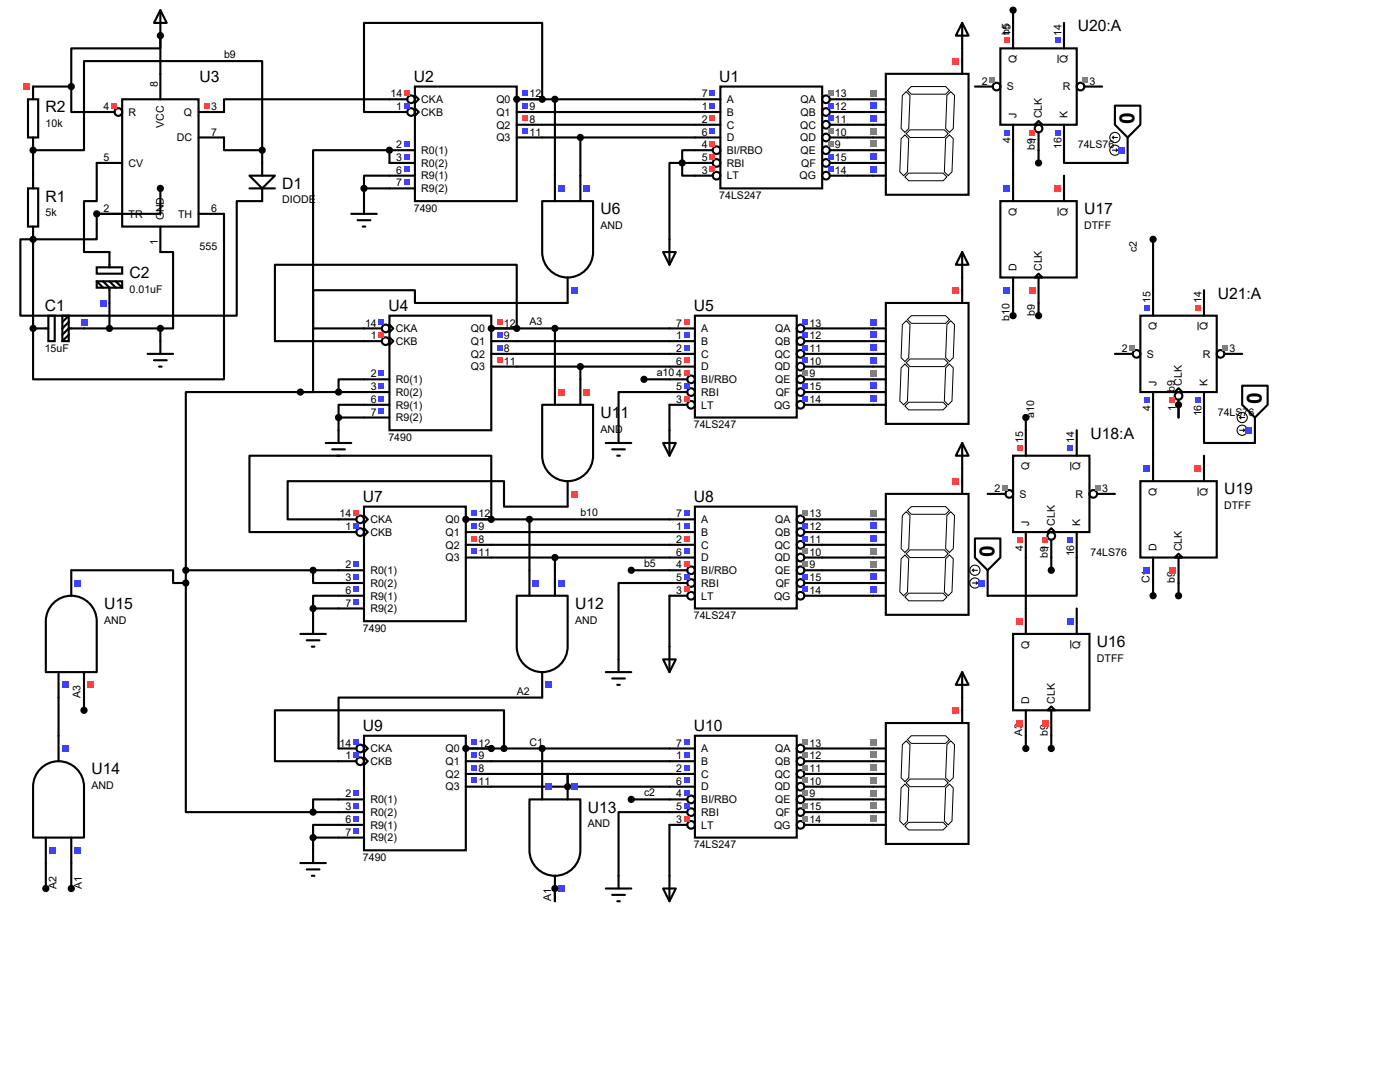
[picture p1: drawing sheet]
<svg xmlns="http://www.w3.org/2000/svg" width="279mm" height="216mm" viewBox="0 0 279 216" stroke-linecap="round" stroke-linejoin="round" font-family="sans-serif">
<g fill="none" stroke="#000" stroke-width=".42">
<path d="M6.6 17.3h7.6M14.2 17.3v5.1h5.1M32 14.7v-7.6v2.6h-17.8v7.6M77.7 19.8h-33v2.6M103.1 19.8h35.6M108.2 19.8v-15.2h-35.6v17.8h5.1M110.7 19.8v15.3M169.2 19.8h7.6M176.8 14.7h16.5v24.2h-16.5zM192 9.7v5M202.2 2v2.6M19.3 32.5v7.6h-2.5v10.2h5"/>
<path d="M32 37.6v5.1h-12.7v5.1h-12.7M44.7 27.4v2.6h7.6M52.3 30v-17.8h-35.5v17.8h-10.2v5.1M52.3 30v2.5M72.6 37.6v2.5M72.6 37.6h5.1M77.7 35.1h-5.1v2.5M77.7 32.5v-2.5h-15.2v48.2h-2.6M108.2 22.4h30.5M108.2 24.9h30.5M108.2 27.4h30.5M115.8 27.4v7.7"/>
<path d="M136.1 32.5v2.6h2.6M136.1 32.5h-2.5v15.3M136.1 32.5h2.6M138.7 30h-2.6v2.5M169.2 22.4h7.6M169.2 24.9h7.6M169.2 27.4h7.6M169.2 30h7.6M169.2 32.5h7.6M169.2 35.1h7.6M202.2 30v5.1M207.3 30v2.5"/>
<path d="M212.3 30v2.5h12.7M32 50.3h2.5v15.2h-2.5M44.7 42.7v33h-38.1v-27.9M52.3 40.1h-5.1v22.9h-43.1v-15.2h2.5M192 55.4v2.5M230.1 47.8v10.1M16.8 65.5h15.2M21.8 60.5v5M32 65.5v2.6M59.9 78.2h-22.8v35.6M59.9 78.2h12.7M72.6 75.7h-5v2.5"/>
<path d="M98 65.5h35.6M103.1 65.5v-12.7h-48.2v15.3h17.7M103.1 68.1h30.5M103.1 70.6h30.5M103.1 73.2h30.5M110.7 65.5v10.2M113.3 60.5h-30.5v-2.6h-20.3v7.6h10.1M115.8 73.2v2.5M128.5 75.7h5.1M133.6 78.2h-10.2v7.7M164.1 65.5h10.1M164.1 68.1h10.1"/>
<path d="M164.1 70.6h10.1M164.1 73.2h10.1M164.1 75.7h10.1M164.1 78.2h10.1M202.2 60.5v2.5M207.3 60.5v2.5M67.6 83.3v2.6M67.6 83.3h5M72.6 80.8h-5v2.5M133.6 80.8v5.1M164.1 80.8h10.1M192 93.5v2.5"/>
<path d="M204.7 83.3v2.6M230.1 83.3v7.6M235.2 80.8v2.5M240.3 83.3v5.1h10.1M14.2 113.8h20.3v2.5h2.6M37.1 116.3v45.8h25.4M37.1 113.8h30.5M37.1 113.8v2.5M62.5 113.8v2.5h5.1M67.6 118.9h-5.1v2.5M93 103.6h40.6M98 103.6v-12.7h-48.2v15.3h17.8"/>
<path d="M98 106.2h35.6M98 108.7h35.6M98 111.3h35.6M105.7 103.6v10.2M110.7 111.3v2.5M113.3 101.1h-12.7v-5.1h-43.2v7.6h10.2M126 113.8h7.6M133.6 116.3h-10.2v15.3M133.6 118.9v10.1M164.1 103.6h10.1M164.1 113.8h10.1M164.1 106.2h10.1"/>
<path d="M164.1 108.7h10.1M164.1 111.3h10.1M164.1 116.3h10.1M164.1 118.9h10.1M204.7 111.3v10.1M209.8 111.3v2.5M214.9 111.3v7.6h-17.8M230.1 116.3v2.6M235.2 116.3v2.6M11.7 139.2v7.6M16.8 139.2v2.5M62.5 121.4v2.6"/>
<path d="M62.5 121.4h5.1M108.2 139.2h-40.6v10.2M192 139.2v2.5M67.6 159.5h-5.1v2.6M93 149.4h40.6M98 151.9h35.6M98 154.4h35.6M98 157h35.6M100.6 149.4v-7.7h-45.7v10.2h12.7M108.2 149.4v5M113.3 154.4v2.6M126 159.5h7.6"/>
<path d="M164.1 149.4h10.1M164.1 151.9h10.1M164.1 154.4h10.1M164.1 157h10.1M164.1 159.5h10.1M204.7 146.8v2.6M209.8 146.8v2.6M9.1 172.2v5.1M14.2 172.2v5.1M62.5 162.1h5.1M62.5 167.1v2.6M62.5 167.1h5.1"/>
<path d="M67.6 164.6h-5.1v2.5M110.7 177.3v2.5M133.6 162.1h-10.2v12.7M133.6 164.6v10.2M164.1 162.1h10.1M164.1 164.6h10.1"/>
</g>
<g fill="#000">
<circle cx="32" cy="7.1" r=".21"/>
<circle cx="108.2" cy="19.8" r=".21"/>
<circle cx="6.6" cy="30" r=".21"/>
<circle cx="77.7" cy="30" r=".21"/>
<circle cx="6.6" cy="47.8" r=".21"/>
<circle cx="19.3" cy="42.7" r=".21"/>
<circle cx="6.6" cy="65.5" r=".21"/>
<circle cx="103.1" cy="65.5" r=".21"/>
<circle cx="98" cy="103.6" r=".21"/>
<circle cx="98" cy="149.4" r=".21"/>
</g>
<path d="M180.1 19l.7-.7 .8 .7-.2 6.7-.8 .7-.8-.7zM181.9 17.3h6.8l.8 .7-.8 .8h-6.8l-.8-.8zM189 19l.7-.7 .8 .7-.3 6.7-.7 .7-.8-.7zM180.6 35.3l.8-.8h6.8l.8 .8-.8 .8h-6.8zM180.6 26.9l.8 .8-.3 6.6-.8 .8-.7-.8 .2-6.6zM180.8 26.7l.8-.8h6.9l.7 .8-.7 .7h-6.9zM189.5 26.9l.7 .8-.2 6.6-.8 .8-.7-.8 .2-6.6z" fill="none" stroke="#000" stroke-width=".2"/>
<path d="M173.6 17.9h1.3v1.3h-1.3z" fill="#808080"/>
<g fill="#4040ff">
<path d="M173.6 20.4h1.3v1.4h-1.3z"/>
<path d="M173.6 23h1.3v1.3h-1.3z"/>
</g>
<g fill="#808080">
<path d="M173.6 25.5h1.3v1.3h-1.3z"/>
<path d="M173.6 28.1h1.3v1.3h-1.3z"/>
</g>
<g fill="#4040ff">
<path d="M173.6 30.6h1.3v1.3h-1.3z"/>
<path d="M173.6 33.1h1.3v1.4h-1.3z"/>
</g>
<path d="M190.1 11.6h1.3v1.3h-1.3z" fill="#ff4040"/>
<g fill="none" stroke="#000" stroke-width=".42">
<path d="M77.7 19.8h3.6M82.8 17.3h20.3v22.8h-20.3zM82.8 19l.8 .8-.8 .8zM103.1 19.8h5.1M77.7 22.4h3.6M77.7 30h5.1M77.7 32.5h5.1M77.7 35.1h5.1M77.7 37.6h5.1M82.8 21.6l.8 .8-.8 .7zM103.1 22.4h5.1M103.1 24.9h5.1"/>
<path d="M103.1 27.4h5.1"/>
<circle cx="82" cy="19.8" r=".76"/>
<circle cx="82" cy="22.4" r=".76"/>
</g>
<path d="M80.6 18h1.1v1.1h-1.1z" fill="#ff4040"/>
<g fill="#4040ff">
<path d="M104.3 18h1v1.1h-1z"/>
<path d="M80.6 20.6h1.1v1h-1.1z"/>
<path d="M104.3 20.6h1v1h-1z"/>
</g>
<path d="M104.3 23.1h1v1.1h-1z" fill="#ff4040"/>
<g fill="#4040ff">
<path d="M104.3 25.7h1v1h-1z"/>
<path d="M80.6 28.2h1.1v1.1h-1.1z"/>
<path d="M80.6 30.7h1.1v1.1h-1.1z"/>
<path d="M80.6 33.3h1.1v1h-1.1z"/>
<path d="M80.6 35.8h1.1v1.1h-1.1z"/>
</g>
<g fill="none" stroke="#000" stroke-width=".42">
<path d="M24.4 19.8h15.2v25.4h-15.2zM32 14.7v5.1M192 4.6l1.3 2.5h-2.5zM192 4.6v5.1M19.3 22.4h3.6M19.3 32.5h5.1M39.6 22.4h5.1M39.6 27.4h5.1M19.3 42.7h5.1M32 45.2v5.1M39.6 42.7h5.1M70.1 42.7h5.1"/>
<path d="M71.4 43.9h2.5M72.4 45.2h.5M72.6 40.1v2.6"/>
<circle cx="23.6" cy="22.4" r=".76"/>
</g>
<g fill="#ff4040">
<path d="M22.2 20.6h1.1v1h-1.1z"/>
<path d="M40.8 20.6h1v1h-1z"/>
</g>
<path d="M5.6 19.8h2v7.6h-2zM6.6 17.3v2.5M5.6 37.6h2v7.6h-2zM6.6 27.4v2.6M6.6 35.1v2.5M6.6 45.2v2.6M29.5 70.6h5M30.7 71.9h2.6M31.7 73.2h.6M32 68.1v2.5" fill="none" stroke="#000" stroke-width=".42"/>
<path d="M4.7 16.6h1.3v1.3h-1.3z" fill="#ff4040"/>
<g fill="#000" stroke="#000" stroke-width=".42">
<circle cx="103.1" cy="19.8" r=".51"/>
<circle cx="108.2" cy="19.8" r=".51"/>
<circle cx="32" cy="65.5" r=".51"/>
</g>
<g fill="none" stroke="#000" stroke-width=".42">
<path d="M32 2l1.3 2.6h-2.6zM32 2v5.1M138.7 19.8h5.1M143.8 17.3h20.3v20.3h-20.3zM165.6 19.8h3.6M138.7 22.4h5.1M138.7 24.9h5.1M138.7 27.4h5.1M138.7 30h3.5M138.7 32.5h3.5M138.7 35.1h3.5M165.6 22.4h3.6"/>
<path d="M165.6 24.9h3.6M165.6 27.4h3.6M165.6 30h3.6M165.6 32.5h3.6M165.6 35.1h3.6"/>
<circle cx="164.8" cy="19.8" r=".76"/>
<circle cx="143" cy="30" r=".76"/>
<circle cx="143" cy="35.1" r=".76"/>
<circle cx="143" cy="32.5" r=".76"/>
<circle cx="164.8" cy="30" r=".76"/>
<circle cx="164.8" cy="35.1" r=".76"/>
<circle cx="164.8" cy="22.4" r=".76"/>
<circle cx="164.8" cy="27.4" r=".76"/>
<circle cx="164.8" cy="24.9" r=".76"/>
<circle cx="164.8" cy="32.5" r=".76"/>
</g>
<path d="M141.6 18h1.1v1.1h-1.1z" fill="#4040ff"/>
<path d="M165.2 18h1.1v1.1h-1.1z" fill="#808080"/>
<g fill="#4040ff">
<path d="M141.6 20.6h1.1v1h-1.1z"/>
<path d="M165.2 20.6h1.1v1h-1.1z"/>
</g>
<path d="M141.6 23.1h1.1v1.1h-1.1z" fill="#ff4040"/>
<g fill="#4040ff">
<path d="M165.2 23.1h1.1v1.1h-1.1z"/>
<path d="M141.6 25.7h1.1v1h-1.1z"/>
</g>
<path d="M165.2 25.7h1.1v1h-1.1z" fill="#808080"/>
<path d="M141.6 28.2h1.1v1.1h-1.1z" fill="#ff4040"/>
<path d="M165.2 28.2h1.1v1.1h-1.1z" fill="#808080"/>
<path d="M141.6 30.7h1.1v1.1h-1.1z" fill="#ff4040"/>
<path d="M165.2 30.7h1.1v1.1h-1.1z" fill="#4040ff"/>
<path d="M141.6 33.3h1.1v1h-1.1z" fill="#ff4040"/>
<path d="M165.2 33.3h1.1v1h-1.1z" fill="#4040ff"/>
<path d="M6.6 65.5h3.1M9.7 63h1.2v5.1h-1.2zM12.4 63h1.3v5.1h-1.3zM13.7 63l-1.3 1.3M13.7 64.3l-1.3 1.2M13.7 66.8l-1.3 1.3M16.8 65.5h-3.1l-1.3 1.3" fill="none" stroke="#000" stroke-width=".42"/>
<path d="M16.1 63.6h1.3v1.3h-1.3z" fill="#4040ff"/>
<g fill="#000" stroke="#000" stroke-width=".42">
<circle cx="14.2" cy="17.3" r=".51"/>
<circle cx="32" cy="7.1" r=".51"/>
<circle cx="6.6" cy="30" r=".51"/>
<circle cx="32" cy="37.6" r=".51"/>
<circle cx="52.3" cy="30" r=".51"/>
<circle cx="6.6" cy="47.8" r=".51"/>
<circle cx="19.3" cy="42.7" r=".51"/>
<circle cx="6.6" cy="65.5" r=".51"/>
</g>
<path d="M49.8 35.1h5.1l-2.6 2.5zM49.8 37.6h5.1M52.3 32.5v2.6M52.3 37.6v2.5M19.3 53.3h5.1v1.3h-5.1zM19.3 56.1h5.1v1.3h-5.1zM19.3 56.1l1.3 1.3M20.6 56.1l1.2 1.3v3.1M21.8 50.3v3M21.8 56.1l1.3 1.3M23.1 56.1l1.3 1.3" fill="none" stroke="#000" stroke-width=".42"/>
<path d="M19.9 59.8h1.4v1.3h-1.4z" fill="#4040ff"/>
<circle cx="21.8" cy="65.5" r=".51" fill="#000" stroke="#000" stroke-width=".42"/>
<path d="M192 57.9v2.6M174.2 65.5h2.6M174.2 68.1h2.6M174.2 70.6h2.6M174.2 73.2h2.6M174.2 75.7h2.6M174.2 78.2h2.6M176.8 60.5h16.5v24.1h-16.5zM174.2 80.8h2.6" fill="none" stroke="#000" stroke-width=".42"/>
<path d="M180.1 64.8l.7-.8 .8 .8-.2 6.6-.8 .7-.8-.7zM180.6 72.6l.8 .8-.3 6.6-.8 .8-.7-.8 .2-6.6zM180.8 72.4l.8-.8h6.9l.7 .8-.7 .8h-6.9zM181.1 63.8l.8-.8h6.8l.8 .8-.8 .7h-6.8zM189 64.8l.7-.8 .8 .8-.3 6.6-.7 .7-.8-.7zM189.5 72.6l.7 .8-.2 6.6-.8 .8-.7-.8 .2-6.6zM180.6 81l.8-.7h6.8l.8 .7-.8 .8h-6.8z" fill="none" stroke="#000" stroke-width=".2"/>
<g fill="#4040ff">
<path d="M173.6 63.6h1.3v1.3h-1.3z"/>
<path d="M173.6 66.2h1.3v1.3h-1.3z"/>
<path d="M173.6 68.7h1.3v1.3h-1.3z"/>
<path d="M173.6 71.2h1.3v1.4h-1.3z"/>
</g>
<path d="M173.6 73.8h1.3v1.3h-1.3z" fill="#808080"/>
<g fill="#4040ff">
<path d="M173.6 76.3h1.3v1.3h-1.3z"/>
<path d="M173.6 78.9h1.3v1.3h-1.3z"/>
</g>
<path d="M190.1 57.3h1.3v1.3h-1.3z" fill="#ff4040"/>
<g fill="none" stroke="#000" stroke-width=".42">
<path d="M72.6 65.5h3.6M72.6 68.1h3.6M72.6 75.7h5.1M72.6 78.2h5.1M77.7 63h20.3v22.9h-20.3zM77.7 64.8l.8 .7-.8 .8zM77.7 67.3l.8 .8-.8 .7zM98 65.5h5.1M98 68.1h5.1M98 70.6h5.1M98 73.2h5.1M72.6 80.8h5.1"/>
<path d="M72.6 83.3h5.1"/>
<circle cx="77" cy="65.5" r=".76"/>
<circle cx="77" cy="68.1" r=".76"/>
</g>
<path d="M75.6 63.8h1v1h-1z" fill="#4040ff"/>
<g fill="#ff4040">
<path d="M99.2 63.8h1v1h-1z"/>
<path d="M75.6 66.3h1v1.1h-1z"/>
</g>
<g fill="#4040ff">
<path d="M99.2 66.3h1v1.1h-1z"/>
<path d="M99.2 68.8h1v1.1h-1z"/>
</g>
<path d="M99.2 71.4h1v1h-1z" fill="#ff4040"/>
<g fill="#4040ff">
<path d="M75.6 73.9h1v1.1h-1z"/>
<path d="M75.6 76.5h1v1h-1z"/>
<path d="M75.6 79h1v1.1h-1z"/>
<path d="M75.6 81.5h1v1.1h-1z"/>
</g>
<g fill="none" stroke="#000" stroke-width=".42">
<path d="M192 50.3l1.3 2.5h-2.5zM192 50.3v5.1M133.6 65.5h5.1M133.6 68.1h5.1M133.6 70.6h5.1M133.6 73.2h5.1M133.6 75.7h3.6M133.6 78.2h3.6M138.7 63h20.3v20.3h-20.3zM160.5 65.5h3.6M160.5 68.1h3.6M160.5 70.6h3.6"/>
<path d="M160.5 73.2h3.6M160.5 75.7h3.6M160.5 78.2h3.6M65 88.4h5.1M66.3 89.7h2.5M67.3 90.9h.5M67.6 85.9v2.5M133.6 80.8h3.6M160.5 80.8h3.6"/>
<circle cx="137.9" cy="75.7" r=".76"/>
<circle cx="137.9" cy="78.2" r=".76"/>
<circle cx="159.8" cy="65.5" r=".76"/>
<circle cx="159.8" cy="68.1" r=".76"/>
<circle cx="159.8" cy="75.7" r=".76"/>
<circle cx="159.8" cy="70.6" r=".76"/>
<circle cx="159.8" cy="78.2" r=".76"/>
<circle cx="159.8" cy="73.2" r=".76"/>
<circle cx="137.9" cy="80.8" r=".76"/>
<circle cx="159.8" cy="80.8" r=".76"/>
</g>
<g fill="#000" stroke="#000" stroke-width=".42">
<circle cx="98" cy="65.5" r=".51"/>
<circle cx="103.1" cy="65.5" r=".51"/>
</g>
<path d="M136.5 63.8h1.1v1h-1.1z" fill="#ff4040"/>
<g fill="#4040ff">
<path d="M160.1 63.8h1.1v1h-1.1z"/>
<path d="M136.5 66.3h1.1v1.1h-1.1z"/>
<path d="M160.1 66.3h1.1v1.1h-1.1z"/>
<path d="M136.5 68.8h1.1v1.1h-1.1z"/>
<path d="M160.1 68.8h1.1v1.1h-1.1z"/>
</g>
<path d="M136.5 71.4h1.1v1h-1.1z" fill="#ff4040"/>
<path d="M160.1 71.4h1.1v1h-1.1z" fill="#4040ff"/>
<path d="M136.5 73.9h1.1v1.1h-1.1z" fill="#ff4040"/>
<path d="M160.1 73.9h1.1v1.1h-1.1z" fill="#808080"/>
<g fill="#4040ff">
<path d="M136.5 76.5h1.1v1h-1.1z"/>
<path d="M160.1 76.5h1.1v1h-1.1z"/>
</g>
<path d="M136.5 79h1.1v1.1h-1.1z" fill="#ff4040"/>
<path d="M160.1 79h1.1v1.1h-1.1z" fill="#4040ff"/>
<path d="M110.7 35.1v5M115.8 35.1v5M108.2 40.1h10.2v10.2a5.1 5.1 0 0 1-5.1 5.1 5.1 5.1 0 0 1-5.1-5.1zM113.3 55.4v5.1" fill="none" stroke="#000" stroke-width=".42"/>
<g fill="#4040ff">
<path d="M116.5 37h1.3v1.3h-1.3z"/>
<path d="M111.4 37h1.3v1.3h-1.3z"/>
<path d="M113.9 57.3h1.3v1.3h-1.3z"/>
</g>
<g fill="#000" stroke="#000" stroke-width=".42">
<circle cx="110.7" cy="19.8" r=".51"/>
<circle cx="115.8" cy="27.4" r=".51"/>
</g>
<path d="M176.8 98.6h16.5v24.1h-16.5zM192 96v2.6M174.2 103.6h2.6M174.2 106.2h2.6M174.2 108.7h2.6M174.2 111.3h2.6M174.2 113.8h2.6M174.2 116.3h2.6M174.2 118.9h2.6" fill="none" stroke="#000" stroke-width=".42"/>
<path d="M180.1 102.9l.7-.8 .8 .8-.2 6.6-.8 .7-.8-.7zM180.6 119.1l.8-.7h6.8l.8 .7-.8 .8h-6.8zM180.6 110.7l.8 .8-.3 6.6-.8 .8-.7-.8 .2-6.6zM180.8 110.5l.8-.8h6.9l.7 .8-.7 .8h-6.9zM181.1 101.9l.8-.8h6.8l.8 .8-.8 .7h-6.8zM189 102.9l.7-.8 .8 .8-.3 6.6-.7 .7-.8-.7zM189.5 110.7l.7 .8-.2 6.6-.8 .8-.7-.8 .2-6.6z" fill="none" stroke="#000" stroke-width=".2"/>
<path d="M173.6 101.7h1.3v1.3h-1.3z" fill="#808080"/>
<g fill="#4040ff">
<path d="M173.6 104.3h1.3v1.3h-1.3z"/>
<path d="M173.6 106.8h1.3v1.3h-1.3z"/>
</g>
<g fill="#808080">
<path d="M173.6 109.3h1.3v1.4h-1.3z"/>
<path d="M173.6 111.9h1.3v1.3h-1.3z"/>
</g>
<g fill="#4040ff">
<path d="M173.6 114.4h1.3v1.3h-1.3z"/>
<path d="M173.6 117h1.3v1.3h-1.3z"/>
</g>
<path d="M190.1 95.4h1.3v1.3h-1.3z" fill="#ff4040"/>
<g fill="none" stroke="#000" stroke-width=".42">
<path d="M67.6 103.6h3.5M67.6 106.2h3.5M67.6 113.8h5M67.6 116.3h5M67.6 118.9h5M72.6 101.1h20.4v22.9h-20.4zM72.6 102.9l.8 .7-.8 .8zM72.6 105.4l.8 .8-.8 .7zM93 103.6h5M93 106.2h5M93 108.7h5M93 111.3h5"/>
<path d="M67.6 121.4h5"/>
<circle cx="71.9" cy="103.6" r=".76"/>
<circle cx="71.9" cy="106.2" r=".76"/>
</g>
<path d="M70.5 101.9h1v1h-1z" fill="#ff4040"/>
<g fill="#4040ff">
<path d="M94.1 101.9h1.1v1h-1.1z"/>
<path d="M70.5 104.4h1v1.1h-1z"/>
<path d="M94.1 104.4h1.1v1.1h-1.1z"/>
</g>
<path d="M94.1 106.9h1.1v1.1h-1.1z" fill="#ff4040"/>
<g fill="#4040ff">
<path d="M94.1 109.5h1.1v1h-1.1z"/>
<path d="M70.5 112h1v1.1h-1z"/>
<path d="M70.5 114.6h1v1h-1z"/>
<path d="M70.5 117.1h1v1.1h-1z"/>
<path d="M70.5 119.6h1v1.1h-1z"/>
</g>
<g fill="none" stroke="#000" stroke-width=".42">
<path d="M192 88.4l1.3 2.5h-2.5zM192 88.4v5.1M59.9 126.5h5.1M61.2 127.8h2.6M62.2 129h.5M62.5 124v2.5M174.2 149.4h2.6M174.2 151.9h2.6M174.2 154.4h2.6M174.2 157h2.6M174.2 159.5h2.6M176.8 144.3h16.5v24.1h-16.5z"/>
<path d="M192 141.7v2.6M174.2 162.1h2.6M174.2 164.6h2.6"/>
</g>
<g fill="#000" stroke="#000" stroke-width=".42">
<circle cx="93" cy="103.6" r=".51"/>
<circle cx="98" cy="103.6" r=".51"/>
</g>
<path d="M180.1 148.6l.7-.8 .8 .8-.2 6.6-.8 .8-.8-.8zM180.6 156.5l.8 .7-.3 6.6-.8 .8-.7-.8 .2-6.6zM180.8 156.2l.8-.8h6.9l.7 .8-.7 .8h-6.9zM181.1 147.6l.8-.8h6.8l.8 .8-.8 .7h-6.8zM189 148.6l.7-.8 .8 .8-.3 6.6-.7 .8-.8-.8zM189.5 156.5l.7 .7-.2 6.6-.8 .8-.7-.8 .2-6.6zM180.6 164.8l.8-.7h6.8l.8 .7-.8 .8h-6.8z" fill="none" stroke="#000" stroke-width=".2"/>
<g fill="#808080">
<path d="M173.6 147.4h1.3v1.4h-1.3z"/>
<path d="M173.6 150h1.3v1.3h-1.3z"/>
<path d="M173.6 152.5h1.3v1.3h-1.3z"/>
<path d="M173.6 155.1h1.3v1.3h-1.3z"/>
<path d="M173.6 157.6h1.3v1.3h-1.3z"/>
<path d="M173.6 160.1h1.3v1.4h-1.3z"/>
<path d="M173.6 162.7h1.3v1.3h-1.3z"/>
</g>
<path d="M190.1 141.1h1.3v1.3h-1.3z" fill="#ff4040"/>
<g fill="none" stroke="#000" stroke-width=".42">
<path d="M67.6 149.4h3.5M67.6 151.9h3.5M67.6 159.5h5M72.6 146.8h20.4v22.9h-20.4zM72.6 148.6l.8 .8-.8 .7zM72.6 151.1l.8 .8-.8 .8zM93 149.4h5M93 151.9h5M93 154.4h5M93 157h5M67.6 162.1h5M67.6 164.6h5"/>
<path d="M67.6 167.1h5"/>
<circle cx="71.9" cy="151.9" r=".76"/>
<circle cx="71.9" cy="149.4" r=".76"/>
</g>
<g fill="#4040ff">
<path d="M70.5 147.6h1v1h-1z"/>
<path d="M94.1 147.6h1.1v1h-1.1z"/>
<path d="M70.5 150.1h1v1.1h-1z"/>
<path d="M94.1 150.1h1.1v1.1h-1.1z"/>
<path d="M94.1 152.7h1.1v1h-1.1z"/>
<path d="M94.1 155.2h1.1v1.1h-1.1z"/>
<path d="M70.5 157.7h1v1.1h-1z"/>
<path d="M70.5 160.3h1v1h-1z"/>
<path d="M70.5 162.8h1v1.1h-1z"/>
<path d="M70.5 165.4h1v1h-1z"/>
</g>
<path d="M110.7 75.7v5.1M115.8 75.7v5.1M108.2 80.8h10.2v10.1a5.1 5.1 0 0 1-5.1 5.1 5.1 5.1 0 0 1-5.1-5.1zM113.3 96v5.1M192 134.1l1.3 2.6h-2.5zM192 134.1v5.1M59.9 172.2h5.1M61.2 173.5h2.6M62.2 174.8h.5M62.5 169.7v2.5" fill="none" stroke="#000" stroke-width=".42"/>
<g fill="#000" stroke="#000" stroke-width=".42">
<circle cx="93" cy="149.4" r=".51"/>
<circle cx="98" cy="149.4" r=".51"/>
</g>
<g fill="#ff4040">
<path d="M116.5 77.6h1.3v1.3h-1.3z"/>
<path d="M111.4 77.6h1.3v1.3h-1.3z"/>
<path d="M113.9 97.9h1.3v1.3h-1.3z"/>
</g>
<path d="M103.1 118.9h10.2v10.1a5.1 5.1 0 0 1-5.1 5.1 5.1 5.1 0 0 1-5.1-5.1zM105.7 113.8v5.1M110.7 113.8v5.1M108.2 134.1v5.1" fill="none" stroke="#000" stroke-width=".42"/>
<g fill="#4040ff">
<path d="M111.4 115.7h1.3v1.3h-1.3z"/>
<path d="M106.3 115.7h1.3v1.3h-1.3z"/>
<path d="M108.8 136h1.4v1.3h-1.4z"/>
</g>
<circle cx="100.6" cy="149.4" r=".51" fill="#000" stroke="#000" stroke-width=".42"/>
<g fill="none" stroke="#000" stroke-width=".42">
<path d="M133.6 149.4h5.1M133.6 151.9h5.1M133.6 154.4h5.1M133.6 157h5.1M133.6 159.5h3.6M138.7 146.8h20.3v20.3h-20.3zM160.5 149.4h3.6M160.5 151.9h3.6M160.5 154.4h3.6M160.5 157h3.6M160.5 159.5h3.6M133.6 162.1h3.6"/>
<path d="M133.6 164.6h3.6M160.5 162.1h3.6M160.5 164.6h3.6"/>
<circle cx="137.9" cy="159.5" r=".76"/>
<circle cx="159.8" cy="151.9" r=".76"/>
<circle cx="159.8" cy="154.4" r=".76"/>
<circle cx="159.8" cy="159.5" r=".76"/>
<circle cx="159.8" cy="149.4" r=".76"/>
<circle cx="159.8" cy="157" r=".76"/>
<circle cx="137.9" cy="164.6" r=".76"/>
<circle cx="137.9" cy="162.1" r=".76"/>
<circle cx="159.8" cy="164.6" r=".76"/>
<circle cx="159.8" cy="162.1" r=".76"/>
</g>
<path d="M136.5 147.6h1.1v1h-1.1z" fill="#4040ff"/>
<path d="M160.1 147.6h1.1v1h-1.1z" fill="#808080"/>
<path d="M136.5 150.1h1.1v1.1h-1.1z" fill="#4040ff"/>
<path d="M160.1 150.1h1.1v1.1h-1.1z" fill="#808080"/>
<path d="M136.5 152.7h1.1v1h-1.1z" fill="#4040ff"/>
<path d="M160.1 152.7h1.1v1h-1.1z" fill="#808080"/>
<path d="M136.5 155.2h1.1v1.1h-1.1z" fill="#4040ff"/>
<path d="M160.1 155.2h1.1v1.1h-1.1z" fill="#808080"/>
<path d="M136.5 157.7h1.1v1.1h-1.1z" fill="#4040ff"/>
<path d="M160.1 157.7h1.1v1.1h-1.1z" fill="#808080"/>
<path d="M136.5 160.3h1.1v1h-1.1z" fill="#4040ff"/>
<path d="M160.1 160.3h1.1v1h-1.1z" fill="#808080"/>
<path d="M136.5 162.8h1.1v1.1h-1.1z" fill="#ff4040"/>
<path d="M160.1 162.8h1.1v1.1h-1.1z" fill="#808080"/>
<path d="M8.4 153.1a5.1 5.1 0 0 1 5.4-.7 5.1 5.1 0 0 1 3 4.6v10.1h-10.2v-10.1a5.1 5.1 0 0 1 1.8-3.9zM11.7 146.8v5.1M9.1 167.1v5.1M14.2 167.1v5.1" fill="none" stroke="#000" stroke-width=".42"/>
<g fill="#4040ff">
<path d="M9.8 169h1.3v1.3h-1.3z"/>
<path d="M14.9 169h1.3v1.3h-1.3z"/>
<path d="M12.3 148.7h1.3v1.3h-1.3z"/>
</g>
<path d="M14.2 113.8v5.1M11 120.1a5.1 5.1 0 0 1 5.4-.8 5.1 5.1 0 0 1 2.9 4.7v10.1h-10.2v-10.1a5.1 5.1 0 0 1 1.9-3.9zM11.7 134.1v5.1M16.8 134.1v5.1" fill="none" stroke="#000" stroke-width=".42"/>
<path d="M12.3 136h1.3v1.3h-1.3z" fill="#4040ff"/>
<path d="M17.4 136h1.3v1.3h-1.3z" fill="#ff4040"/>
<path d="M14.9 115.7h1.3v1.3h-1.3z" fill="#4040ff"/>
<g fill="#000" stroke="#000" stroke-width=".42">
<circle cx="72.6" cy="37.6" r=".51"/>
<circle cx="67.6" cy="78.2" r=".51"/>
<circle cx="67.6" cy="83.3" r=".51"/>
<circle cx="37.1" cy="113.8" r=".51"/>
<circle cx="62.5" cy="113.8" r=".51"/>
<circle cx="62.5" cy="121.4" r=".51"/>
<circle cx="9.1" cy="177.3" r=".51"/>
<circle cx="14.2" cy="177.3" r=".51"/>
<circle cx="62.5" cy="162.1" r=".51"/>
<circle cx="62.5" cy="167.1" r=".51"/>
</g>
<path d="M105.7 159.5h10.1v10.2a5.1 5.1 0 0 1-5.1 5.1 5.1 5.1 0 0 1-5-5.1zM108.2 154.4v5.1M113.3 154.4v5.1M110.7 174.8v5" fill="none" stroke="#000" stroke-width=".42"/>
<g fill="#4040ff">
<path d="M113.9 156.3h1.3v1.3h-1.3z"/>
<path d="M108.8 156.3h1.4v1.3h-1.4z"/>
<path d="M111.4 176.7h1.3v1.3h-1.3z"/>
</g>
<g fill="#000" stroke="#000" stroke-width=".42">
<circle cx="108.2" cy="149.4" r=".51"/>
<circle cx="113.3" cy="157" r=".51"/>
</g>
<g fill="none" stroke="#000" stroke-width=".42">
<path d="M132.3 50.3h2.6l-1.3 2.5zM133.6 47.8v5M133.6 103.6h5.1M133.6 106.2h5.1M133.6 108.7h5.1M133.6 111.3h5.1M133.6 113.8h3.6M133.6 116.3h3.6M133.6 118.9h3.6M138.7 101.1h20.3v20.3h-20.3zM160.5 103.6h3.6M160.5 106.2h3.6"/>
<path d="M160.5 108.7h3.6M160.5 111.3h3.6M160.5 113.8h3.6M160.5 116.3h3.6M160.5 118.9h3.6M132.3 131.6h2.6l-1.3 2.5zM133.6 129v5.1M120.9 177.3h5.1M122.2 178.6h2.5M123.2 179.8h.5M123.4 174.8v2.5"/>
<circle cx="137.9" cy="118.9" r=".76"/>
<circle cx="137.9" cy="113.8" r=".76"/>
<circle cx="137.9" cy="116.3" r=".76"/>
<circle cx="159.8" cy="106.2" r=".76"/>
<circle cx="159.8" cy="116.3" r=".76"/>
<circle cx="159.8" cy="108.7" r=".76"/>
<circle cx="159.8" cy="113.8" r=".76"/>
<circle cx="159.8" cy="118.9" r=".76"/>
<circle cx="159.8" cy="103.6" r=".76"/>
<circle cx="159.8" cy="111.3" r=".76"/>
</g>
<path d="M136.5 101.9h1.1v1h-1.1z" fill="#4040ff"/>
<path d="M160.1 101.9h1.1v1h-1.1z" fill="#808080"/>
<g fill="#4040ff">
<path d="M136.5 104.4h1.1v1.1h-1.1z"/>
<path d="M160.1 104.4h1.1v1.1h-1.1z"/>
</g>
<path d="M136.5 106.9h1.1v1.1h-1.1z" fill="#ff4040"/>
<g fill="#4040ff">
<path d="M160.1 106.9h1.1v1.1h-1.1z"/>
<path d="M136.5 109.5h1.1v1h-1.1z"/>
</g>
<path d="M160.1 109.5h1.1v1h-1.1z" fill="#808080"/>
<path d="M136.5 112h1.1v1.1h-1.1z" fill="#ff4040"/>
<path d="M160.1 112h1.1v1.1h-1.1z" fill="#808080"/>
<g fill="#4040ff">
<path d="M136.5 114.6h1.1v1h-1.1z"/>
<path d="M160.1 114.6h1.1v1h-1.1z"/>
</g>
<path d="M136.5 117.1h1.1v1.1h-1.1z" fill="#ff4040"/>
<path d="M160.1 117.1h1.1v1.1h-1.1z" fill="#4040ff"/>
<path d="M202.2 35.1v5M212.3 35.1v5M199.6 40.1h15.3v15.3h-15.3zM202.2 55.4v5.1M206.5 55.4l.8-.8 .7 .8zM207.3 55.4v5.1M132.3 88.4h2.6l-1.3 2.5zM133.6 85.9v5M120.9 134.1h5.1M122.2 135.4h2.5M123.2 136.7h.5M123.4 131.6v2.5" fill="none" stroke="#000" stroke-width=".42"/>
<g fill="#000" stroke="#000" stroke-width=".42">
<circle cx="136.1" cy="32.5" r=".51"/>
<circle cx="105.7" cy="103.6" r=".51"/>
<circle cx="110.7" cy="111.3" r=".51"/>
<circle cx="126" cy="113.8" r=".51"/>
</g>
<path d="M211.2 41.4v1.7" fill="none" stroke="#000" stroke-width=".2"/>
<path d="M200.3 57.3h1.3v1.3h-1.3z" fill="#4040ff"/>
<g fill="#ff4040">
<path d="M205.4 57.3h1.3v1.3h-1.3z"/>
<path d="M210.4 37h1.4v1.3h-1.4z"/>
</g>
<path d="M200.3 37h1.3v1.3h-1.3z" fill="#4040ff"/>
<g fill="none" stroke="#000" stroke-width=".42">
<path d="M194.6 17.3h3.5M199.6 9.7h15.3v15.2h-15.3zM202.2 4.6v5.1M212.3 4.6v5.1M216.4 17.3h3.6M202.2 24.9v5.1M206.5 24.9l.8-.8 .7 .8zM207.3 26.4v3.6M212.3 24.9v5.1"/>
<circle cx="198.9" cy="17.3" r=".76"/>
<circle cx="215.6" cy="17.3" r=".76"/>
<circle cx="207.3" cy="25.7" r=".76"/>
</g>
<path d="M211.2 10.9v1.7" fill="none" stroke="#000" stroke-width=".2"/>
<path d="M200.4 26h1.1v1.1h-1.1z" fill="#4040ff"/>
<g fill="#ff4040">
<path d="M200.4 7.5h1.1v1.1h-1.1z"/>
<path d="M205.5 26h1v1.1h-1z"/>
</g>
<g fill="#4040ff">
<path d="M210.6 26h1v1.1h-1z"/>
<path d="M210.6 7.5h1v1.1h-1z"/>
</g>
<g fill="#808080">
<path d="M197.5 15.5h1v1.1h-1z"/>
<path d="M216 15.5h1.1v1.1h-1.1z"/>
</g>
<path d="M222.5 21.1h5.1v3.8l-2.6 2.5-2.5-2.5zM225 27.4v5.1" fill="none" stroke="#000" stroke-width=".42"/>
<g fill="none" stroke="#000" stroke-width=".21">
<path d="M222 27.4l.2 .3M222 27.4h1M222 30h1M222.2 27.2l-.2 .2M222.8 29.7l.2 .3M223 30l-.2 .2"/>
<circle cx="222.5" cy="27.4" r="1.02"/>
<circle cx="222.5" cy="30" r="1.02"/>
</g>
<path d="M223.1 29.3h1.4v1.3h-1.4z" fill="#4040ff"/>
<g fill="#000" stroke="#000" stroke-width=".42">
<circle cx="202.2" cy="2" r=".51"/>
<circle cx="110.7" cy="65.5" r=".51"/>
<circle cx="115.8" cy="73.2" r=".51"/>
<circle cx="202.2" cy="63" r=".51"/>
</g>
<path d="M120.9 88.4h5.1M122.2 89.7h2.5M123.2 90.9h.5M123.4 85.9v2.5M202.2 126.5h15.2v15.2h-15.2zM204.7 121.4v5.1M214.9 121.4v5.1M204.7 141.7v5.1M209 141.7l.8-.7 .8 .7zM209.8 141.7v5.1" fill="none" stroke="#000" stroke-width=".42"/>
<path d="M213.7 127.8v1.6" fill="none" stroke="#000" stroke-width=".2"/>
<g fill="#ff4040">
<path d="M202.8 143.6h1.3v1.3h-1.3z"/>
<path d="M207.9 143.6h1.3v1.3h-1.3z"/>
</g>
<path d="M213 123.3h1.3v1.3h-1.3z" fill="#4040ff"/>
<path d="M202.8 123.3h1.3v1.3h-1.3z" fill="#ff4040"/>
<g fill="none" stroke="#000" stroke-width=".42">
<path d="M197.1 98.6h3.6M202.2 90.9h15.2v15.3h-15.2zM204.7 85.9v5M214.9 85.9v5M218.9 98.6h3.6M204.7 106.2v5.1M209 106.2l.8-.8 .8 .8zM209.8 107.7v3.6M214.9 106.2v5.1"/>
<circle cx="201.4" cy="98.6" r=".76"/>
<circle cx="218.2" cy="98.6" r=".76"/>
<circle cx="209.8" cy="106.9" r=".76"/>
</g>
<path d="M213.7 92.2v1.7" fill="none" stroke="#000" stroke-width=".2"/>
<g fill="#ff4040">
<path d="M202.9 107.3h1.1v1.1h-1.1z"/>
<path d="M202.9 88.8h1.1v1h-1.1z"/>
<path d="M208 107.3h1.1v1.1h-1.1z"/>
</g>
<g fill="#4040ff">
<path d="M213.1 107.3h1.1v1.1h-1.1z"/>
<path d="M213.1 88.8h1.1v1h-1.1z"/>
</g>
<g fill="#808080">
<path d="M200 96.8h1.1v1h-1.1z"/>
<path d="M218.6 96.8h1v1h-1z"/>
</g>
<path d="M194.6 107.4h5v3.9l-2.5 2.5-2.5-2.5zM197.1 113.8v5.1" fill="none" stroke="#000" stroke-width=".42"/>
<g fill="none" stroke="#000" stroke-width=".21">
<path d="M194.1 113.8l.2 .2M194.1 113.8h1M194.1 116.3h1M194.3 113.5l-.2 .3M194.8 116.1l.3 .2M195.1 116.3l-.3 .3"/>
<circle cx="194.6" cy="113.8" r="1.02"/>
<circle cx="194.6" cy="116.3" r="1.02"/>
</g>
<path d="M195.2 115.7h1.3v1.3h-1.3z" fill="#4040ff"/>
<g fill="#000" stroke="#000" stroke-width=".42">
<circle cx="204.7" cy="83.3" r=".51"/>
<circle cx="204.7" cy="149.4" r=".51"/>
</g>
<path d="M227.6 96h15.2v15.3h-15.2zM230.1 90.9v5.1M240.3 90.9v5.1M230.1 111.3v5M234.4 111.3l.8-.8 .8 .8zM235.2 111.3v5" fill="none" stroke="#000" stroke-width=".42"/>
<path d="M239.1 97.3v1.6" fill="none" stroke="#000" stroke-width=".2"/>
<path d="M228.2 113.2h1.3v1.3h-1.3z" fill="#4040ff"/>
<g fill="#ff4040">
<path d="M233.3 113.2h1.3v1.3h-1.3z"/>
<path d="M238.4 92.8h1.3v1.3h-1.3z"/>
</g>
<path d="M228.2 92.8h1.3v1.3h-1.3z" fill="#4040ff"/>
<g fill="none" stroke="#000" stroke-width=".42">
<path d="M230.1 57.9v5.1M240.3 57.9v5.1M222.5 70.6h3.6M227.6 63h15.2v15.2h-15.2zM230.1 78.2v5.1M234.4 78.2l.8-.7 .8 .7zM235.2 79.8v3.5M240.3 78.2v5.1M244.3 70.6h3.6"/>
<circle cx="226.8" cy="70.6" r=".76"/>
<circle cx="235.2" cy="79" r=".76"/>
<circle cx="243.6" cy="70.6" r=".76"/>
</g>
<path d="M239.1 64.3v1.6" fill="none" stroke="#000" stroke-width=".2"/>
<g fill="#4040ff">
<path d="M228.3 79.4h1.1v1h-1.1z"/>
<path d="M228.3 60.8h1.1v1.1h-1.1z"/>
</g>
<path d="M233.4 79.4h1.1v1h-1.1z" fill="#ff4040"/>
<path d="M238.5 79.4h1.1v1h-1.1z" fill="#4040ff"/>
<path d="M238.5 60.8h1.1v1.1h-1.1z" fill="#ff4040"/>
<g fill="#808080">
<path d="M225.4 68.8h1.1v1.1h-1.1z"/>
<path d="M244 68.8h1v1.1h-1z"/>
</g>
<path d="M247.9 77h5.1v3.8l-2.6 2.5-2.5-2.5zM250.4 83.3v5.1" fill="none" stroke="#000" stroke-width=".42"/>
<g fill="none" stroke="#000" stroke-width=".21">
<path d="M247.4 83.3l.2 .3M247.4 83.3h1M247.4 85.9h1M247.6 83.1l-.2 .2M248.2 85.6l.2 .3M248.4 85.9l-.2 .2"/>
<circle cx="247.9" cy="85.9" r="1.02"/>
<circle cx="247.9" cy="83.3" r="1.02"/>
</g>
<path d="M248.5 85.2h1.4v1.3h-1.4z" fill="#4040ff"/>
<g fill="#000" stroke="#000" stroke-width=".42">
<circle cx="77.7" cy="30" r=".51"/>
<circle cx="207.3" cy="32.5" r=".51"/>
<circle cx="230.1" cy="47.8" r=".51"/>
<circle cx="59.9" cy="78.2" r=".51"/>
<circle cx="128.5" cy="75.7" r=".51"/>
<circle cx="207.3" cy="63" r=".51"/>
<circle cx="235.2" cy="80.8" r=".51"/>
<circle cx="37.1" cy="116.3" r=".51"/>
<circle cx="209.8" cy="113.8" r=".51"/>
<circle cx="230.1" cy="118.9" r=".51"/>
<circle cx="235.2" cy="118.9" r=".51"/>
<circle cx="16.8" cy="141.7" r=".51"/>
<circle cx="126" cy="159.5" r=".51"/>
<circle cx="209.8" cy="149.4" r=".51"/>
<circle cx="110.7" cy="177.3" r=".51"/>
</g>
<path d="M132.3 177.3h2.6l-1.3 2.5zM133.6 174.8v5" fill="none" stroke="#000" stroke-width=".42"/>
<g font-size="4.2">
<text x="226.4" y="24.8" transform="rotate(-90 226.4 24.8)">0</text>
<text x="251.8" y="80.7" transform="rotate(-90 251.8 80.7)">0</text>
<text x="198.5" y="111.2" transform="rotate(-90 198.5 111.2)">0</text>
</g>
<g font-size="3.1">
<text x="215.1" y="6.2">U20:A</text>
<text x="39.8" y="16.4">U3</text>
<text x="82.6" y="16.4">U2</text>
<text x="143.6" y="16.4">U1</text>
<text x="9.1" y="22.4">R2</text>
<text x="9.1" y="40.2">R1</text>
<text x="56.3" y="37.7">D1</text>
<text x="119.8" y="42.8">U6</text>
<text x="216.4" y="42.8">U17</text>
<text x="25.9" y="55.5">C2</text>
<text x="243" y="59.6">U21:A</text>
<text x="8.9" y="62.1">C1</text>
<text x="77.5" y="62.1">U4</text>
<text x="138.5" y="62.1">U5</text>
<text x="119.8" y="83.4">U11</text>
<text x="217.6" y="87.5">U18:A</text>
<text x="72.4" y="100.2">U7</text>
<text x="138.5" y="100.2">U8</text>
<text x="244.3" y="98.6">U19</text>
<text x="20.8" y="121.5">U15</text>
<text x="114.8" y="121.5">U12</text>
<text x="218.9" y="129.1">U16</text>
<text x="72.4" y="145.9">U9</text>
<text x="138.5" y="145.9">U10</text>
<text x="18.2" y="154.5">U14</text>
<text x="117.3" y="162.1">U13</text>
</g>
<g font-size="2.1">
<text x="44.7" y="11.6">b9</text>
<text x="201.5" y="6.9" transform="rotate(-90 201.5 6.9)">b5</text>
<text x="201.7" y="7.1" transform="rotate(-90 201.7 7.1)">15</text>
<text x="211.8" y="7.1" transform="rotate(-90 211.8 7.1)">14</text>
<text x="31.5" y="17.3" transform="rotate(-90 31.5 17.3)">8</text>
<text x="195.9" y="16.9">2</text>
<text x="202.9" y="12.6" transform="rotate(-90 202.9 12.6)">Q</text>
<text x="213" y="12.6" transform="rotate(-90 213 12.6)">Q</text>
<text x="217.4" y="16.9">3</text>
<text x="20.7" y="22">4</text>
<text x="25.7" y="23.1">R</text>
<text x="36.7" y="23.1">Q</text>
<text x="42.2" y="22">3</text>
<text x="77.9" y="19.4">14</text>
<text x="79.1" y="22">1</text>
<text x="84.1" y="20.6">CKA</text>
<text x="84.1" y="23.1">CKB</text>
<text x="99.1" y="20.6">Q0</text>
<text x="99.1" y="23.1">Q1</text>
<text x="105.7" y="19.4">12</text>
<text x="105.7" y="22">9</text>
<text x="140" y="19.4">7</text>
<text x="140" y="22">1</text>
<text x="145" y="20.6">A</text>
<text x="145" y="23.1">B</text>
<text x="159.8" y="20.6">QA</text>
<text x="159.8" y="23.1">QB</text>
<text x="166.6" y="19.4">13</text>
<text x="166.6" y="22">12</text>
<text x="200.9" y="18">S</text>
<text x="202.9" y="23.6" transform="rotate(-90 202.9 23.6)">J</text>
<text x="207.9" y="23.6" transform="rotate(-90 207.9 23.6)">CLK</text>
<text x="212.1" y="18">R</text>
<text x="213" y="23.6" transform="rotate(-90 213 23.6)">K</text>
<text x="9.1" y="25.4">10k</text>
<text x="32.7" y="25.5" transform="rotate(-90 32.7 25.5)">VCC</text>
<text x="35.3" y="28.2">DC</text>
<text x="42.2" y="27.1">7</text>
<text x="79.1" y="29.6">2</text>
<text x="99.1" y="25.7">Q2</text>
<text x="99.1" y="28.2">Q3</text>
<text x="105.7" y="24.5">8</text>
<text x="105.7" y="27.1">11</text>
<text x="140" y="24.5">2</text>
<text x="140" y="27.1">6</text>
<text x="140" y="29.6">4</text>
<text x="145" y="25.7">C</text>
<text x="145" y="28.2">D</text>
<text x="159.7" y="25.7">QC</text>
<text x="159.7" y="28.2">QD</text>
<text x="166.6" y="24.5">11</text>
<text x="166.6" y="27.1">10</text>
<text x="166.6" y="29.6">9</text>
<text x="201.7" y="28.6" transform="rotate(-90 201.7 28.6)">4</text>
<text x="206.5" y="30" transform="rotate(-90 206.5 30)">b9</text>
<text x="206.8" y="28.6" transform="rotate(-90 206.8 28.6)">1</text>
<text x="211.8" y="29.8" transform="rotate(-90 211.8 29.8)">16</text>
<text x="215.1" y="29.6">74LS76</text>
<text x="20.7" y="32.1">5</text>
<text x="25.7" y="33.3">CV</text>
<text x="79.1" y="32.1">3</text>
<text x="79.1" y="34.7">6</text>
<text x="84.1" y="30.7">R0(1)</text>
<text x="84.1" y="33.3">R0(2)</text>
<text x="84.1" y="35.8">R9(1)</text>
<text x="140" y="32.1">5</text>
<text x="140" y="34.7">3</text>
<text x="145" y="30.7">BI/RBO</text>
<text x="145" y="33.3">RBI</text>
<text x="145" y="35.8">LT</text>
<text x="159.6" y="35.8">QG</text>
<text x="159.8" y="30.7">QE</text>
<text x="159.9" y="33.3">QF</text>
<text x="166.6" y="32.1">15</text>
<text x="166.6" y="34.7">14</text>
<text x="56.3" y="40.6">DIODE</text>
<text x="79.1" y="37.2">7</text>
<text x="84.1" y="38.4">R9(2)</text>
<text x="143.6" y="39.8">74LS247</text>
<text x="9.1" y="43.1">5k</text>
<text x="20.7" y="42.3">2</text>
<text x="25.7" y="43.4">TR</text>
<text x="32.7" y="43.9" transform="rotate(-90 32.7 43.9)">GND</text>
<text x="35.6" y="43.4">TH</text>
<text x="42.2" y="42.3">6</text>
<text x="82.6" y="42.3">7490</text>
<text x="119.8" y="45.7">AND</text>
<text x="202.9" y="43.1" transform="rotate(-90 202.9 43.1)">Q</text>
<text x="213" y="43.1" transform="rotate(-90 213 43.1)">Q</text>
<text x="216.4" y="45.7">DTFF</text>
<text x="31.5" y="48.9" transform="rotate(-90 31.5 48.9)">1</text>
<text x="39.8" y="49.9">555</text>
<text x="226.9" y="50.3" transform="rotate(-90 226.9 50.3)">c2</text>
<text x="25.9" y="58.4">0.01uF</text>
<text x="202.9" y="54.1" transform="rotate(-90 202.9 54.1)">D</text>
<text x="207.9" y="54.1" transform="rotate(-90 207.9 54.1)">CLK</text>
<text x="72.9" y="65.2">14</text>
<text x="100.6" y="65.2">12</text>
<text x="105.7" y="64.9">A3</text>
<text x="135" y="65.2">7</text>
<text x="161.5" y="65.2">13</text>
<text x="201.5" y="64" transform="rotate(-90 201.5 64)">b10</text>
<text x="206.5" y="63" transform="rotate(-90 206.5 63)">b9</text>
<text x="229.6" y="60.5" transform="rotate(-90 229.6 60.5)">15</text>
<text x="230.8" y="65.9" transform="rotate(-90 230.8 65.9)">Q</text>
<text x="239.8" y="60.5" transform="rotate(-90 239.8 60.5)">14</text>
<text x="241" y="65.9" transform="rotate(-90 241 65.9)">Q</text>
<text x="8.9" y="70.2">15uF</text>
<text x="74" y="67.7">1</text>
<text x="79" y="66.3">CKA</text>
<text x="79" y="68.8">CKB</text>
<text x="94" y="66.3">Q0</text>
<text x="94" y="68.8">Q1</text>
<text x="94" y="71.4">Q2</text>
<text x="100.6" y="67.7">9</text>
<text x="100.6" y="70.2">8</text>
<text x="135" y="67.7">1</text>
<text x="135" y="70.2">2</text>
<text x="140" y="66.3">A</text>
<text x="140" y="68.8">B</text>
<text x="140" y="71.4">C</text>
<text x="154.6" y="71.4">QC</text>
<text x="154.7" y="66.3">QA</text>
<text x="154.7" y="68.8">QB</text>
<text x="161.5" y="67.7">12</text>
<text x="161.5" y="70.2">11</text>
<text x="223.9" y="70.2">2</text>
<text x="228.9" y="71.4">S</text>
<text x="240" y="71.4">R</text>
<text x="245.4" y="70.2">3</text>
<text x="74" y="75.3">2</text>
<text x="74" y="77.9">3</text>
<text x="79" y="76.5">R0(1)</text>
<text x="94" y="73.9">Q3</text>
<text x="100.6" y="72.8">11</text>
<text x="131.1" y="75.1">a10</text>
<text x="135" y="72.8">6</text>
<text x="135" y="75.3">4</text>
<text x="135" y="77.9">5</text>
<text x="140" y="73.9">D</text>
<text x="140" y="76.5">BI/RBO</text>
<text x="154.6" y="73.9">QD</text>
<text x="154.7" y="76.5">QE</text>
<text x="161.5" y="72.8">10</text>
<text x="161.5" y="75.3">9</text>
<text x="161.5" y="77.9">15</text>
<text x="230.8" y="77" transform="rotate(-90 230.8 77)">J</text>
<text x="235.9" y="77" transform="rotate(-90 235.9 77)">CLK</text>
<text x="241" y="77" transform="rotate(-90 241 77)">K</text>
<text x="74" y="80.4">6</text>
<text x="74" y="82.9">7</text>
<text x="79" y="79">R0(2)</text>
<text x="79" y="81.5">R9(1)</text>
<text x="135" y="80.4">3</text>
<text x="140" y="79">RBI</text>
<text x="140" y="81.5">LT</text>
<text x="154.5" y="81.5">QG</text>
<text x="154.8" y="79">QF</text>
<text x="161.5" y="80.4">14</text>
<text x="206.4" y="83.3" transform="rotate(-90 206.4 83.3)">a10</text>
<text x="229.6" y="82" transform="rotate(-90 229.6 82)">4</text>
<text x="234.5" y="78.2" transform="rotate(-90 234.5 78.2)">b9</text>
<text x="234.7" y="82" transform="rotate(-90 234.7 82)">1</text>
<text x="239.8" y="83.1" transform="rotate(-90 239.8 83.1)">16</text>
<text x="243" y="82.9">74LS76</text>
<text x="77.5" y="88">7490</text>
<text x="79" y="84.1">R9(2)</text>
<text x="119.8" y="86.3">AND</text>
<text x="138.5" y="85.5">74LS247</text>
<text x="204.2" y="88.4" transform="rotate(-90 204.2 88.4)">15</text>
<text x="214.4" y="88.4" transform="rotate(-90 214.4 88.4)">14</text>
<text x="205.4" y="93.9" transform="rotate(-90 205.4 93.9)">Q</text>
<text x="215.6" y="93.9" transform="rotate(-90 215.6 93.9)">Q</text>
<text x="198.5" y="98.2">2</text>
<text x="203.5" y="99.3">S</text>
<text x="214.6" y="99.3">R</text>
<text x="220" y="98.2">3</text>
<text x="230.8" y="98.9" transform="rotate(-90 230.8 98.9)">Q</text>
<text x="241" y="98.9" transform="rotate(-90 241 98.9)">Q</text>
<text x="244.3" y="101.6">DTFF</text>
<text x="67.8" y="103.3">14</text>
<text x="68.9" y="105.8">1</text>
<text x="73.9" y="104.4">CKA</text>
<text x="73.9" y="106.9">CKB</text>
<text x="88.9" y="104.4">Q0</text>
<text x="88.9" y="106.9">Q1</text>
<text x="95.5" y="103.3">12</text>
<text x="95.5" y="105.8">9</text>
<text x="115.8" y="103">b10</text>
<text x="135" y="103.3">7</text>
<text x="135" y="105.8">1</text>
<text x="140" y="104.4">A</text>
<text x="140" y="106.9">B</text>
<text x="154.7" y="104.4">QA</text>
<text x="154.7" y="106.9">QB</text>
<text x="161.5" y="103.3">13</text>
<text x="161.5" y="105.8">12</text>
<text x="205.4" y="104.9" transform="rotate(-90 205.4 104.9)">J</text>
<text x="210.5" y="104.9" transform="rotate(-90 210.5 104.9)">CLK</text>
<text x="215.6" y="104.9" transform="rotate(-90 215.6 104.9)">K</text>
<text x="68.9" y="113.4">2</text>
<text x="88.9" y="109.5">Q2</text>
<text x="88.9" y="112">Q3</text>
<text x="95.5" y="108.3">8</text>
<text x="95.5" y="110.9">11</text>
<text x="128.5" y="113.2">b5</text>
<text x="135" y="108.3">2</text>
<text x="135" y="110.9">6</text>
<text x="135" y="113.4">4</text>
<text x="140" y="109.5">C</text>
<text x="140" y="112">D</text>
<text x="154.6" y="109.5">QC</text>
<text x="154.6" y="112">QD</text>
<text x="161.5" y="108.3">11</text>
<text x="161.5" y="110.9">10</text>
<text x="161.5" y="113.4">9</text>
<text x="204.2" y="109.9" transform="rotate(-90 204.2 109.9)">4</text>
<text x="209.1" y="111.3" transform="rotate(-90 209.1 111.3)">b9</text>
<text x="209.3" y="109.9" transform="rotate(-90 209.3 109.9)">1</text>
<text x="214.4" y="111" transform="rotate(-90 214.4 111)">16</text>
<text x="217.6" y="110.9">74LS76</text>
<text x="230.8" y="110" transform="rotate(-90 230.8 110)">D</text>
<text x="235.9" y="110" transform="rotate(-90 235.9 110)">CLK</text>
<text x="68.9" y="116">3</text>
<text x="68.9" y="118.5">6</text>
<text x="73.9" y="114.6">R0(1)</text>
<text x="73.9" y="117.1">R0(2)</text>
<text x="73.9" y="119.6">R9(1)</text>
<text x="135" y="116">5</text>
<text x="135" y="118.5">3</text>
<text x="140" y="114.6">BI/RBO</text>
<text x="140" y="117.1">RBI</text>
<text x="140" y="119.6">LT</text>
<text x="154.5" y="119.6">QG</text>
<text x="154.7" y="114.6">QE</text>
<text x="154.8" y="117.1">QF</text>
<text x="161.5" y="116">15</text>
<text x="161.5" y="118.5">14</text>
<text x="229.4" y="116.3" transform="rotate(-90 229.4 116.3)">C1</text>
<text x="234.5" y="116.3" transform="rotate(-90 234.5 116.3)">b9</text>
<text x="20.8" y="124.4">AND</text>
<text x="68.9" y="121">7</text>
<text x="73.9" y="122.2">R9(2)</text>
<text x="114.8" y="124.4">AND</text>
<text x="138.5" y="123.6">74LS247</text>
<text x="72.4" y="126.1">7490</text>
<text x="205.4" y="129.4" transform="rotate(-90 205.4 129.4)">Q</text>
<text x="215.6" y="129.4" transform="rotate(-90 215.6 129.4)">Q</text>
<text x="218.9" y="132">DTFF</text>
<text x="16" y="139.2" transform="rotate(-90 16 139.2)">A3</text>
<text x="103.1" y="138.6">A2</text>
<text x="205.4" y="140.5" transform="rotate(-90 205.4 140.5)">D</text>
<text x="210.5" y="140.5" transform="rotate(-90 210.5 140.5)">CLK</text>
<text x="67.8" y="149">14</text>
<text x="95.5" y="149">12</text>
<text x="105.7" y="148.8">C1</text>
<text x="135" y="149">7</text>
<text x="161.5" y="149">13</text>
<text x="204" y="146.8" transform="rotate(-90 204 146.8)">A3</text>
<text x="209.1" y="146.8" transform="rotate(-90 209.1 146.8)">b9</text>
<text x="68.9" y="151.5">1</text>
<text x="73.9" y="150.1">CKA</text>
<text x="73.9" y="152.7">CKB</text>
<text x="88.9" y="150.1">Q0</text>
<text x="88.9" y="152.7">Q1</text>
<text x="88.9" y="155.2">Q2</text>
<text x="95.5" y="151.5">9</text>
<text x="95.5" y="154.1">8</text>
<text x="135" y="151.5">1</text>
<text x="135" y="154.1">2</text>
<text x="140" y="150.1">A</text>
<text x="140" y="152.7">B</text>
<text x="140" y="155.2">C</text>
<text x="154.6" y="155.2">QC</text>
<text x="154.7" y="150.1">QA</text>
<text x="154.7" y="152.7">QB</text>
<text x="161.5" y="151.5">12</text>
<text x="161.5" y="154.1">11</text>
<text x="18.2" y="157.4">AND</text>
<text x="68.9" y="159.1">2</text>
<text x="68.9" y="161.7">3</text>
<text x="73.9" y="160.3">R0(1)</text>
<text x="88.9" y="157.7">Q3</text>
<text x="95.5" y="156.6">11</text>
<text x="128.5" y="158.9">c2</text>
<text x="135" y="156.6">6</text>
<text x="135" y="159.1">4</text>
<text x="135" y="161.7">5</text>
<text x="140" y="157.7">D</text>
<text x="140" y="160.3">BI/RBO</text>
<text x="154.6" y="157.7">QD</text>
<text x="154.7" y="160.3">QE</text>
<text x="161.5" y="156.6">10</text>
<text x="161.5" y="159.1">9</text>
<text x="161.5" y="161.7">15</text>
<text x="68.9" y="164.2">6</text>
<text x="68.9" y="166.8">7</text>
<text x="73.9" y="162.8">R0(2)</text>
<text x="73.9" y="165.4">R9(1)</text>
<text x="73.9" y="167.9">R9(2)</text>
<text x="117.3" y="165.1">AND</text>
<text x="135" y="164.2">3</text>
<text x="140" y="162.8">RBI</text>
<text x="140" y="165.4">LT</text>
<text x="154.5" y="165.4">QG</text>
<text x="154.8" y="162.8">QF</text>
<text x="161.5" y="164.2">14</text>
<text x="72.4" y="171.8">7490</text>
<text x="138.5" y="169.3">74LS247</text>
<text x="11.3" y="177.3" transform="rotate(-90 11.3 177.3)">A2</text>
<text x="16.3" y="177.3" transform="rotate(-90 16.3 177.3)">A1</text>
<text x="110" y="179.8" transform="rotate(-90 110 179.8)">A1</text>
</g>
</svg>
